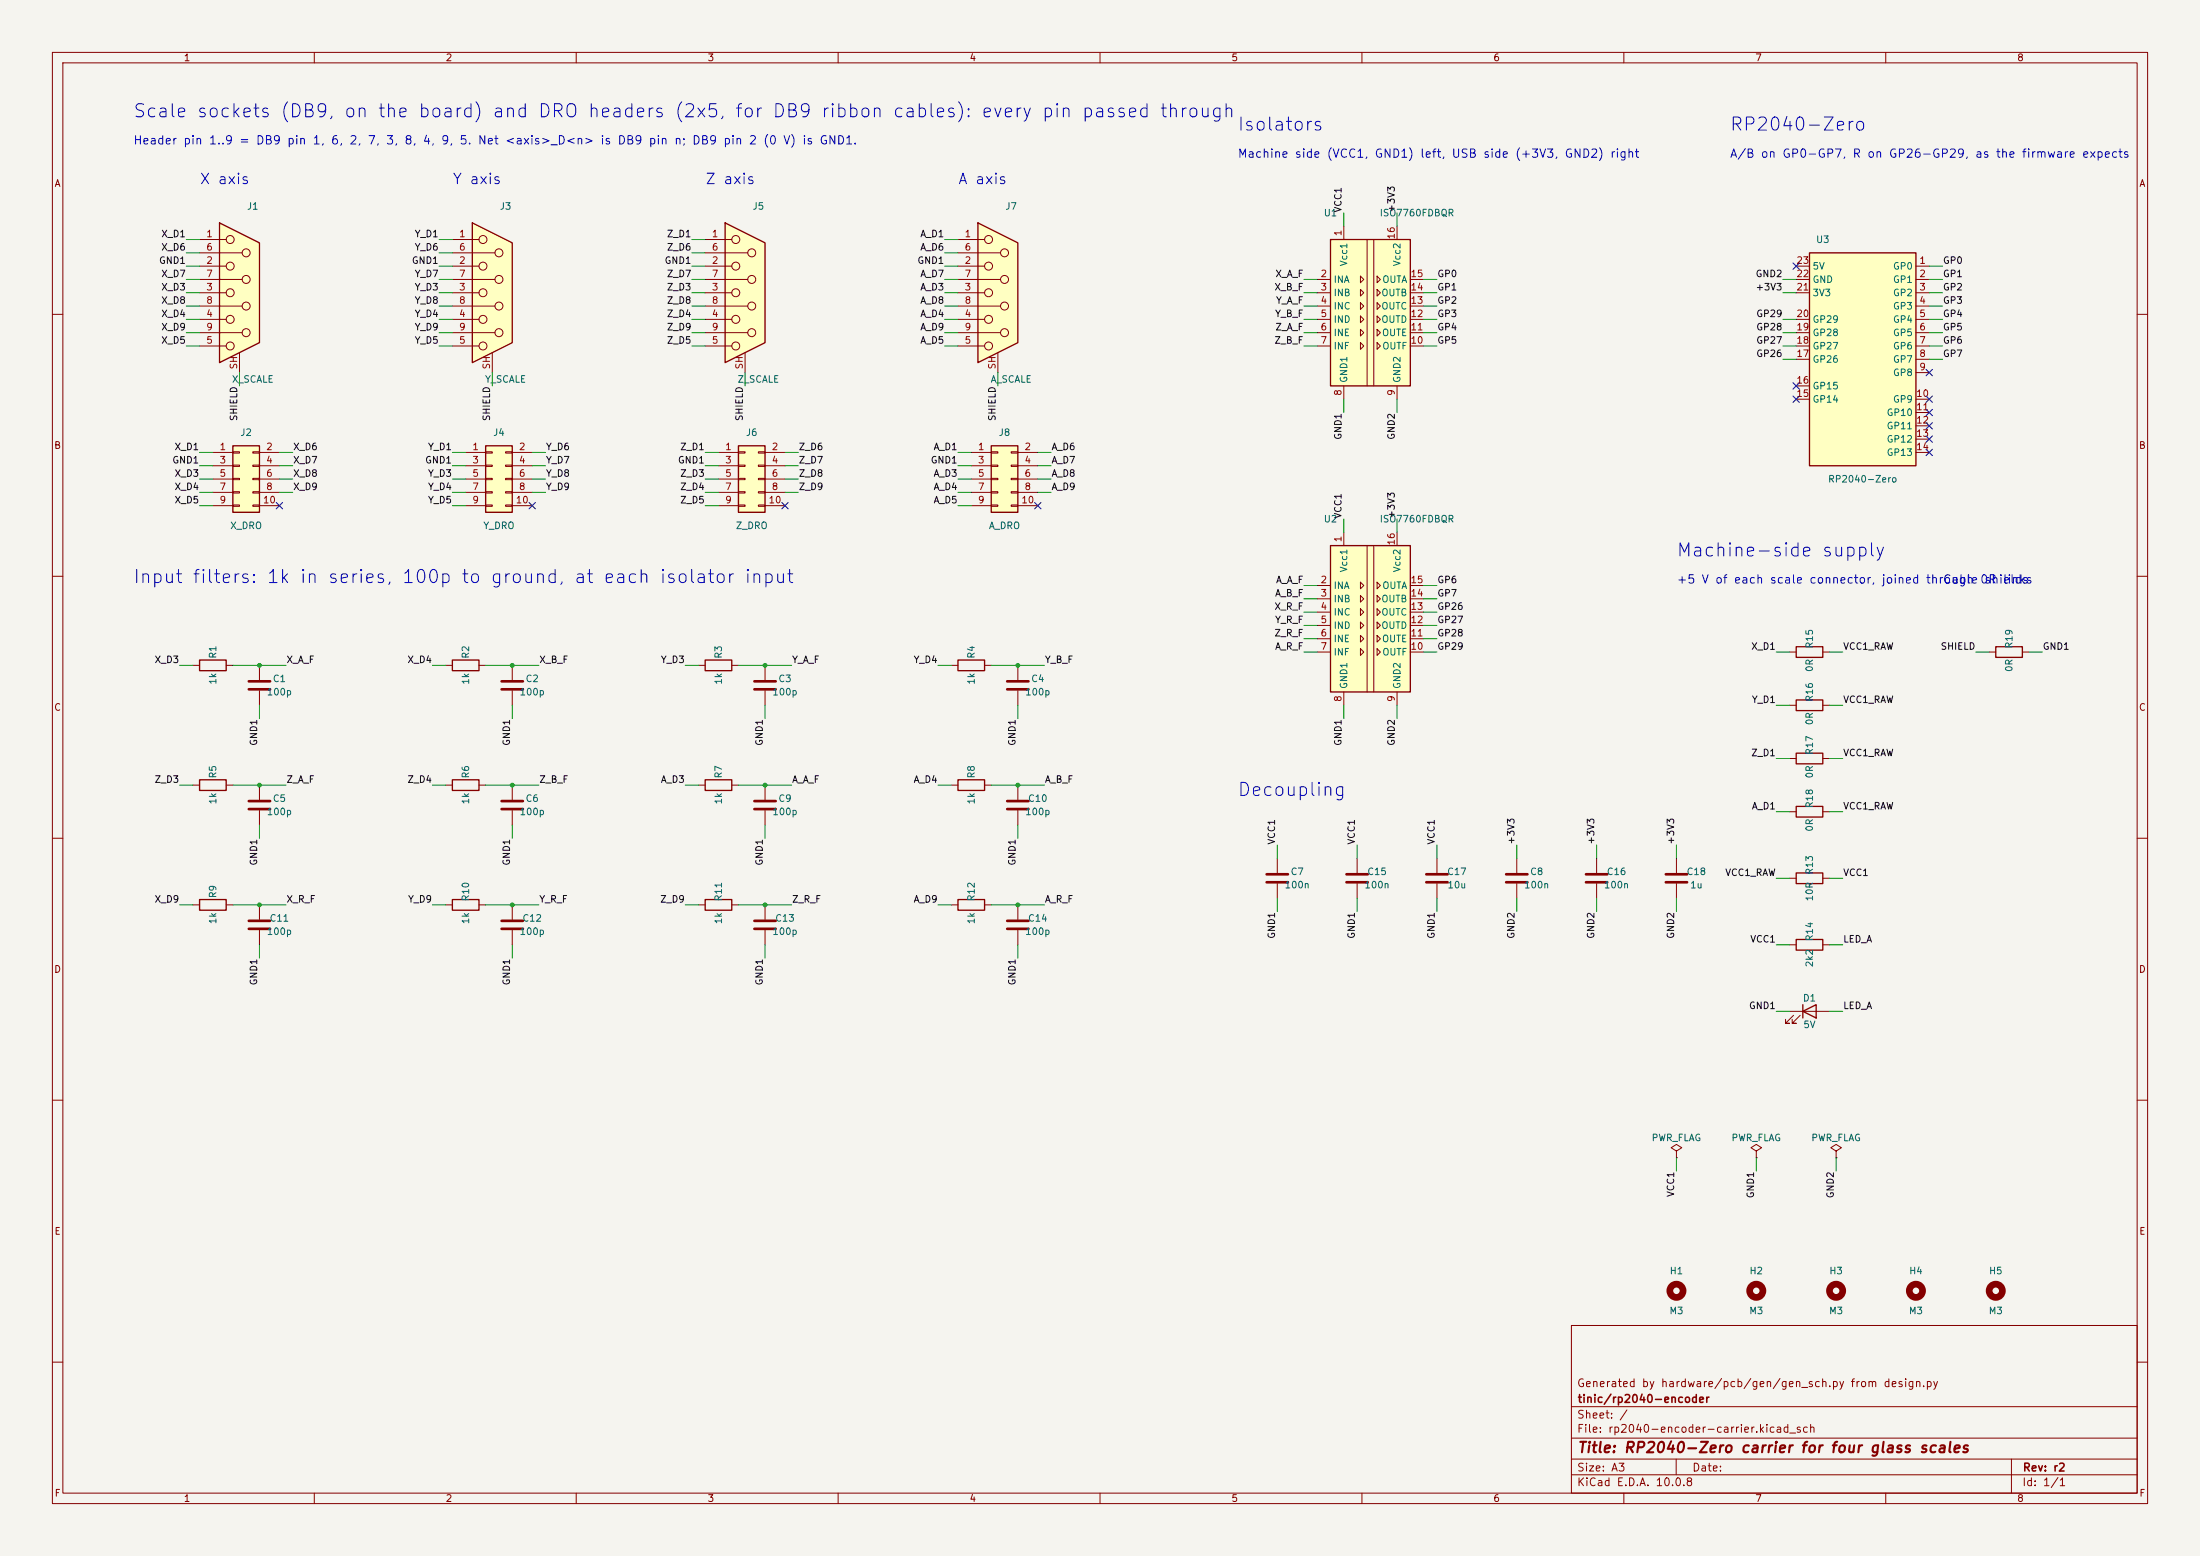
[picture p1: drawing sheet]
<svg xmlns="http://www.w3.org/2000/svg" width="420mm" height="297mm" viewBox="0 0 420 297" stroke-linecap="round" stroke-linejoin="round" font-family="sans-serif">
<path d="M0 0h420v297h-420z" fill="#f5f4ef" stroke="#f5f4ef" stroke-width=".19"/>
<g fill="none" stroke="#840000" stroke-width=".19">
<path d="M10 10h400v277h-400zM12 12h396v273h-396zM60 10v2M110 10v2M160 10v2M210 10v2M260 10v2M310 10v2M360 10v2M10 60h2M408 60h2M10 110h2"/>
<path d="M408 110h2M10 160h2M85.1 149.9h1.3M91.4 149.9h1.3M408 160h2M10 210h2M408 210h2M300 253h108v32h-108zM10 260h2M300 278.5h108M300 274.5h108M300 268.5h108"/>
<path d="M320 278.5v3M384 278.5v6.5M408 260h2M60 285v2M110 285v2M160 285v2M210 285v2M260 285v2M300 281.5h108M310 285v2M360 285v2"/>
</g>
<path d="M86.4 148.8h5v2.1h-5z" fill="none" stroke="#840000" stroke-width=".25"/>
<path d="M345.4 48.3h20.4v40.6h-20.4z" fill="#ffffc2"/>
<path d="M345.4 48.3h20.4v40.6h-20.4z" fill="none" stroke="#840000" stroke-width=".25"/>
<g fill="none" stroke="#840000" stroke-width=".19">
<path d="M342.9 50.8h2.5M342.9 53.3h2.5M342.9 55.9h2.5M365.8 50.8h2.5M365.8 53.3h2.5M365.8 55.9h2.5M365.8 58.4h2.5M342.9 61h2.5M342.9 63.5h2.5M342.9 66h2.5M342.9 68.6h2.5M342.9 76.2h2.5"/>
<path d="M342.9 73.7h2.5M365.8 61h2.5M365.8 63.5h2.5M365.8 66h2.5M365.8 68.6h2.5M365.8 71.1h2.5M365.8 76.2h2.5M365.8 78.7h2.5M365.8 81.3h2.5M365.8 83.8h2.5M365.8 86.4h2.5"/>
</g>
<path d="M141 85.1h5v12.7h-5z" fill="#ffffc2"/>
<g fill="none" stroke="#840000" stroke-width=".25">
<path d="M141 85.1h5v12.7h-5zM38.1 126h5.1v2h-5.1zM182.9 126h5.1v2h-5.1zM342.9 133.6h5.1v2h-5.1zM342.9 123.4h5.1v2.1h-5.1zM381 123.4h5.1v2.1h-5.1zM134.6 148.8h5.1v2.1h-5.1zM342.9 143.8h5.1v2h-5.1zM342.9 153.9h5.1v2.1h-5.1zM182.9 171.7h5.1v2h-5.1zM342.9 166.6h5.1v2.1h-5.1zM342.9 179.3h5.1v2.1h-5.1z"/>
<path d="M344.2 193l2.5-1.2v2.5zM344.2 191.8v2.5"/>
</g>
<g fill="none" stroke="#840000" stroke-width=".19">
<path d="M137.2 86.4h3.8M137.2 88.9h3.8M137.2 91.4h3.8M137.2 94h3.8M137.2 96.5h3.8M141 86.2h1.2v.3h-1.2zM141 88.8h1.2v.2h-1.2zM141 91.3h1.2v.3h-1.2zM141 93.9h1.2v.2h-1.2zM141 96.4h1.2v.2h-1.2zM144.8 86.2h1.2v.3h-1.2zM144.8 88.8h1.2v.2h-1.2z"/>
<path d="M144.8 91.3h1.2v.3h-1.2zM144.8 93.9h1.2v.2h-1.2zM144.8 96.4h1.2v.2h-1.2zM146 86.4h3.9M146 88.9h3.9M146 91.4h3.9M146 94h3.9M146 96.5h3.9M36.8 127h1.3M43.2 127h1.2M97.8 127v2.8M97.8 131.8v2.8"/>
<path d="M146 127v2.8M146 131.8v2.8M181.6 127h1.3M188 127h1.2M341.6 134.6h1.3M341.6 124.5h1.3M348 134.6h1.2M348 124.5h1.2M379.7 124.5h1.3M386.1 124.5h1.2M133.3 149.9h1.3M139.7 149.9h1.3"/>
<path d="M194.3 149.9v2.8M194.3 154.7v2.8M341.6 144.8h1.3M341.6 154.9h1.3M348 144.8h1.2M348 154.9h1.2M49.5 172.7v2.8M49.5 177.5v2.8M181.6 172.7h1.3M188 172.7h1.2M320 163.8v2.8M320 168.7v2.8"/>
<path d="M341.6 167.6h1.3M348 167.6h1.2M341.6 180.3h1.3M341.6 193h7.6M342.4 193.8l-1.5 1.5h.7h-.7v-.7M343.7 193.8l-1.6 1.5h.8h-.8v-.7M348 180.3h1.2M320 219.7l1.1-.6-1.1-.7-1 .7 1 .6v1.3M335.3 219.7l1-.6-1-.7-1 .7 1 .6v1.3M320 221h.1M335.3 221h.1"/>
</g>
<path d="M95.8 130h4M95.8 131.6h4M144 130h4.1M144 131.6h4.1M192.3 152.9h4M192.3 154.4h4M47.5 175.8h4.1M47.5 177.3h4.1M318 166.9h4.1M318 168.4h4.1" fill="none" stroke="#840000" stroke-width=".51"/>
<g fill="none" stroke="#840000" stroke-width="1.3">
<circle cx="320" cy="246.4" r="1.27"/>
<circle cx="335.3" cy="246.4" r="1.27"/>
<circle cx="350.5" cy="246.4" r="1.27"/>
<circle cx="365.8" cy="246.4" r="1.27"/>
<circle cx="381" cy="246.4" r="1.27"/>
</g>
<path d="M189.2 85.1h5.1v12.7h-5.1z" fill="#ffffc2"/>
<path d="M189.2 85.1h5.1v12.7h-5.1zM134.6 126h5.1v2h-5.1zM38.1 171.7h5.1v2h-5.1zM86.4 171.7h5v2h-5zM134.6 171.7h5.1v2h-5.1z" fill="none" stroke="#840000" stroke-width=".25"/>
<g fill="none" stroke="#840000" stroke-width=".19">
<path d="M185.4 86.4h3.8M185.4 88.9h3.8M185.4 91.4h3.8M185.4 94h3.8M185.4 96.5h3.8M189.2 86.2h1.3v.3h-1.3zM189.2 88.8h1.3v.2h-1.3zM189.2 91.3h1.3v.3h-1.3zM189.2 93.9h1.3v.2h-1.3zM189.2 96.4h1.3v.2h-1.3zM193 86.2h1.3v.3h-1.3zM193 88.8h1.3v.2h-1.3z"/>
<path d="M193 91.3h1.3v.3h-1.3zM193 93.9h1.3v.2h-1.3zM193 96.4h1.3v.2h-1.3zM194.3 86.4h3.8M194.3 88.9h3.8M194.3 91.4h3.8M194.3 94h3.8M194.3 96.5h3.8M133.3 127h1.3M139.7 127h1.3M49.5 149.9v2.8M49.5 154.7v2.8"/>
<path d="M36.8 172.7h1.3M43.2 172.7h1.2M85.1 172.7h1.3M91.4 172.7h1.3M133.3 172.7h1.3M139.7 172.7h1.3M146 172.7v2.8M146 177.5v2.8M194.3 172.7v2.8M194.3 177.5v2.8"/>
</g>
<path d="M47.5 152.9h4.1M47.5 154.4h4.1M144 175.8h4.1M144 177.3h4.1M192.3 175.8h4M192.3 177.3h4" fill="none" stroke="#840000" stroke-width=".51"/>
<path d="M254 45.7h15.2v28h-15.2z" fill="#ffffc2"/>
<path d="M254 45.7h15.2v28h-15.2z" fill="none" stroke="#840000" stroke-width=".25"/>
<g fill="none" stroke="#840000" stroke-width=".19">
<path d="M251.5 53.3h2.5M251.5 55.9h2.5M251.5 58.4h2.5M256.5 43.2v2.5M259.7 52.7l.6 .6-.6 .7zM259.7 55.2l.6 .7-.6 .6zM259.7 57.8l.6 .6-.6 .7zM261 45.7v28M262.3 45.7v28M262.9 52.7l.6 .6-.6 .7zM262.9 55.2l.6 .7-.6 .6zM262.9 57.8l.6 .6-.6 .7z"/>
<path d="M266.7 43.2v2.5M269.2 53.3h2.6M269.2 55.9h2.6M269.2 58.4h2.6M251.5 61h2.5M251.5 63.5h2.5M251.5 66h2.5M256.5 73.7v2.5M259.7 60.3l.6 .7-.6 .6zM259.7 62.9l.6 .6-.6 .6zM259.7 65.4l.6 .6-.6 .7zM262.9 60.3l.6 .7-.6 .6z"/>
<path d="M262.9 62.9l.6 .6-.6 .6zM262.9 65.4l.6 .6-.6 .7zM266.7 73.7v2.5M269.2 61h2.6M269.2 63.5h2.6M269.2 66h2.6"/>
</g>
<path d="M186.7 42.5l7.6 3.9v19l-7.6 3.8z" fill="#ffffc2"/>
<path d="M186.7 42.5l7.6 3.9v19l-7.6 3.8z" fill="none" stroke="#840000" stroke-width=".25"/>
<g fill="none" stroke="#840000" stroke-width=".19">
<path d="M182.9 45.7h5.1M182.9 48.3h8.1M182.9 50.8h5.1M182.9 53.3h8.1M182.9 55.9h5.1M182.9 58.4h8.1M182.9 61h5.1M182.9 63.5h8.1M182.9 66h5.1M190.5 67.3v3.8"/>
<circle cx="188.7" cy="45.7" r=".76"/>
<circle cx="188.7" cy="50.8" r=".76"/>
<circle cx="188.7" cy="55.9" r=".76"/>
<circle cx="191.8" cy="48.3" r=".76"/>
<circle cx="191.8" cy="53.3" r=".76"/>
<circle cx="191.8" cy="58.4" r=".76"/>
<circle cx="188.7" cy="61" r=".76"/>
<circle cx="188.7" cy="66" r=".76"/>
<circle cx="191.8" cy="63.5" r=".76"/>
</g>
<path d="M254 104.1h15.2v28h-15.2z" fill="#ffffc2"/>
<path d="M254 104.1h15.2v28h-15.2zM86.4 126h5v2h-5z" fill="none" stroke="#840000" stroke-width=".25"/>
<g fill="none" stroke="#840000" stroke-width=".19">
<path d="M251.5 111.8h2.5M251.5 114.3h2.5M251.5 116.8h2.5M251.5 119.4h2.5M256.5 101.6v2.5M259.7 111.1l.6 .7-.6 .6zM259.7 113.7l.6 .6-.6 .6zM259.7 116.2l.6 .6-.6 .7zM259.7 118.7l.6 .7-.6 .6zM261 104.1v28M262.3 104.1v28M262.9 111.1l.6 .7-.6 .6z"/>
<path d="M262.9 113.7l.6 .6-.6 .6zM262.9 116.2l.6 .6-.6 .7zM262.9 118.7l.6 .7-.6 .6zM266.7 101.6v2.5M269.2 111.8h2.6M269.2 114.3h2.6M269.2 116.8h2.6M269.2 119.4h2.6M85.1 127h1.3M91.4 127h1.3M251.5 121.9h2.5M251.5 124.5h2.5"/>
<path d="M256.5 132.1v2.5M259.7 121.3l.6 .6-.6 .7zM259.7 123.8l.6 .7-.6 .6zM262.9 121.3l.6 .6-.6 .7zM262.9 123.8l.6 .7-.6 .6zM266.7 132.1v2.5M269.2 121.9h2.6M269.2 124.5h2.6M243.8 163.8v2.8M243.8 168.7v2.8M259.1 163.8v2.8M259.1 168.7v2.8"/>
<path d="M350.5 219.7l1-.6-1-.7-1 .7 1 .6v1.3M350.5 221h.1"/>
</g>
<path d="M241.8 166.9h4.1M241.8 168.4h4.1M257 166.9h4.1M257 168.4h4.1" fill="none" stroke="#840000" stroke-width=".51"/>
<path d="M90.2 42.5l7.6 3.9v19l-7.6 3.8z" fill="#ffffc2"/>
<path d="M90.2 42.5l7.6 3.9v19l-7.6 3.8z" fill="none" stroke="#840000" stroke-width=".25"/>
<g fill="none" stroke="#840000" stroke-width=".19">
<path d="M86.4 45.7h5M86.4 48.3h8.1M86.4 50.8h5M86.4 53.3h8.1M86.4 55.9h5M86.4 58.4h8.1M86.4 61h5M86.4 63.5h8.1M86.4 66h5M94 67.3v3.8M49.5 127v2.8M49.5 131.8v2.8"/>
<circle cx="92.2" cy="55.9" r=".76"/>
<circle cx="92.2" cy="50.8" r=".76"/>
<circle cx="92.2" cy="45.7" r=".76"/>
<circle cx="95.2" cy="58.4" r=".76"/>
<circle cx="95.2" cy="48.3" r=".76"/>
<circle cx="95.2" cy="53.3" r=".76"/>
<circle cx="92.2" cy="61" r=".76"/>
<circle cx="92.2" cy="66" r=".76"/>
<circle cx="95.2" cy="63.5" r=".76"/>
</g>
<path d="M47.5 130h4.1M47.5 131.6h4.1" fill="none" stroke="#840000" stroke-width=".51"/>
<path d="M41.9 42.5l7.6 3.9v19l-7.6 3.8z" fill="#ffffc2"/>
<path d="M41.9 42.5l7.6 3.9v19l-7.6 3.8zM38.1 148.8h5.1v2.1h-5.1z" fill="none" stroke="#840000" stroke-width=".25"/>
<g fill="none" stroke="#840000" stroke-width=".19">
<path d="M38.1 45.7h5.1M38.1 48.3h8.1M38.1 50.8h5.1M38.1 53.3h8.1M38.1 55.9h5.1M38.1 58.4h8.1M38.1 61h5.1M38.1 63.5h8.1M38.1 66h5.1M45.7 67.3v3.8M36.8 149.9h1.3M43.2 149.9h1.2"/>
<circle cx="43.9" cy="45.7" r=".76"/>
<circle cx="43.9" cy="50.8" r=".76"/>
<circle cx="43.9" cy="55.9" r=".76"/>
<circle cx="47" cy="48.3" r=".76"/>
<circle cx="47" cy="58.4" r=".76"/>
<circle cx="47" cy="53.3" r=".76"/>
<circle cx="43.9" cy="66" r=".76"/>
<circle cx="43.9" cy="61" r=".76"/>
<circle cx="47" cy="63.5" r=".76"/>
</g>
<path d="M92.7 85.1h5.1v12.7h-5.1z" fill="#ffffc2"/>
<path d="M92.7 85.1h5.1v12.7h-5.1z" fill="none" stroke="#840000" stroke-width=".25"/>
<g fill="none" stroke="#840000" stroke-width=".19">
<path d="M88.9 86.4h3.8M88.9 88.9h3.8M88.9 91.4h3.8M88.9 94h3.8M88.9 96.5h3.8M92.7 86.2h1.3v.3h-1.3zM92.7 88.8h1.3v.2h-1.3zM92.7 91.3h1.3v.3h-1.3zM92.7 93.9h1.3v.2h-1.3zM92.7 96.4h1.3v.2h-1.3zM96.5 86.2h1.3v.3h-1.3zM96.5 88.8h1.3v.2h-1.3z"/>
<path d="M96.5 91.3h1.3v.3h-1.3zM96.5 93.9h1.3v.2h-1.3zM96.5 96.4h1.3v.2h-1.3zM97.8 86.4h3.8M97.8 88.9h3.8M97.8 91.4h3.8M97.8 94h3.8M97.8 96.5h3.8"/>
</g>
<path d="M138.4 42.5l7.6 3.9v19l-7.6 3.8z" fill="#ffffc2"/>
<path d="M138.4 42.5l7.6 3.9v19l-7.6 3.8zM182.9 148.8h5.1v2.1h-5.1z" fill="none" stroke="#840000" stroke-width=".25"/>
<g fill="none" stroke="#840000" stroke-width=".19">
<path d="M134.6 45.7h5.1M134.6 48.3h8.1M134.6 50.8h5.1M134.6 53.3h8.1M134.6 55.9h5.1M134.6 58.4h8.1M134.6 61h5.1M134.6 63.5h8.1M134.6 66h5.1M142.2 67.3v3.8M194.3 127v2.8M194.3 131.8v2.8"/>
<path d="M97.8 149.9v2.8M97.8 154.7v2.8M146 149.9v2.8M146 154.7v2.8M181.6 149.9h1.3M188 149.9h1.2M97.8 172.7v2.8M97.8 177.5v2.8M274.3 163.8v2.8M274.3 168.7v2.8M289.6 163.8v2.8M289.6 168.7v2.8"/>
<path d="M304.8 163.8v2.8M304.8 168.7v2.8"/>
<circle cx="140.5" cy="45.7" r=".76"/>
<circle cx="140.5" cy="50.8" r=".76"/>
<circle cx="140.5" cy="55.9" r=".76"/>
<circle cx="143.5" cy="53.3" r=".76"/>
<circle cx="143.5" cy="48.3" r=".76"/>
<circle cx="143.5" cy="58.4" r=".76"/>
<circle cx="140.5" cy="66" r=".76"/>
<circle cx="140.5" cy="61" r=".76"/>
<circle cx="143.5" cy="63.5" r=".76"/>
</g>
<g fill="none" stroke="#840000" stroke-width=".51">
<path d="M192.3 130h4M192.3 131.6h4M95.8 152.9h4M95.8 154.4h4M144 152.9h4.1M144 154.4h4.1M95.8 175.8h4M95.8 177.3h4M272.3 166.9h4.1M272.3 168.4h4.1M287.5 166.9h4.1M287.5 168.4h4.1"/>
<path d="M302.8 166.9h4M302.8 168.4h4"/>
</g>
<path d="M44.4 85.1h5.1v12.7h-5.1z" fill="#ffffc2"/>
<path d="M44.4 85.1h5.1v12.7h-5.1z" fill="none" stroke="#840000" stroke-width=".25"/>
<g fill="none" stroke="#840000" stroke-width=".19">
<path d="M40.6 86.4h3.8M40.6 88.9h3.8M40.6 91.4h3.8M40.6 94h3.8M40.6 96.5h3.8M44.4 86.2h1.3v.3h-1.3zM44.4 88.8h1.3v.2h-1.3zM44.4 91.3h1.3v.3h-1.3zM44.4 93.9h1.3v.2h-1.3zM44.4 96.4h1.3v.2h-1.3zM48.3 86.2h1.2v.3h-1.2zM48.3 88.8h1.2v.2h-1.2z"/>
<path d="M48.3 91.3h1.2v.3h-1.2zM48.3 93.9h1.2v.2h-1.2zM48.3 96.4h1.2v.2h-1.2zM49.5 86.4h3.8M49.5 88.9h3.8M49.5 91.4h3.8M49.5 94h3.8M49.5 96.5h3.8"/>
</g>
<g fill="none" stroke="#009600" stroke-width=".19">
<path d="M35.6 45.7h2.5M35.6 53.3h2.5M35.6 58.4h2.5M35.6 48.3h2.5M35.6 55.9h2.5M35.6 50.8h2.5M83.8 45.7h2.6M83.8 53.3h2.6M83.8 58.4h2.6M83.8 48.3h2.6M83.8 55.9h2.6M83.8 50.8h2.6"/>
<path d="M132.1 45.7h2.5M132.1 53.3h2.5M132.1 58.4h2.5M132.1 48.3h2.5M132.1 55.9h2.5M132.1 50.8h2.5M180.3 45.7h2.6M180.3 53.3h2.6M180.3 58.4h2.6M180.3 48.3h2.6M180.3 55.9h2.6M180.3 50.8h2.6"/>
<path d="M248.9 53.3h2.6M248.9 58.4h2.6M248.9 55.9h2.6M256.5 40.6v2.6M266.7 40.6v2.6M271.8 53.3h2.5M271.8 58.4h2.5M271.8 55.9h2.5M340.4 53.3h2.5M340.4 55.9h2.5M368.3 53.3h2.5M368.3 58.4h2.5"/>
<path d="M368.3 55.9h2.5M368.3 50.8h2.5M35.6 61h2.5M35.6 63.5h2.5M35.6 66h2.5M45.7 71.1v2.6M83.8 61h2.6M83.8 63.5h2.6M83.8 66h2.6M94 71.1v2.6M132.1 61h2.5M132.1 63.5h2.5"/>
<path d="M132.1 66h2.5M142.2 71.1v2.6M180.3 61h2.6M180.3 63.5h2.6M180.3 66h2.6M190.5 71.1v2.6M248.9 61h2.6M248.9 63.5h2.6M248.9 66h2.6M256.5 76.2v2.5M266.7 76.2v2.5M271.8 61h2.5"/>
<path d="M271.8 63.5h2.5M271.8 66h2.5M340.4 61h2.5M340.4 63.5h2.5M340.4 66h2.5M340.4 68.6h2.5M368.3 61h2.5M368.3 63.5h2.5M368.3 66h2.5M368.3 68.6h2.5M38.1 86.4h2.5M38.1 88.9h2.5"/>
<path d="M38.1 91.4h2.5M38.1 94h2.5M38.1 96.5h2.5M53.3 86.4h2.6M53.3 88.9h2.6M53.3 91.4h2.6M53.3 94h2.6M86.4 86.4h2.5M86.4 88.9h2.5M86.4 91.4h2.5M86.4 94h2.5M86.4 96.5h2.5"/>
<path d="M101.6 86.4h2.5M101.6 88.9h2.5M101.6 91.4h2.5M101.6 94h2.5M134.6 86.4h2.6M134.6 88.9h2.6M134.6 91.4h2.6M134.6 94h2.6M134.6 96.5h2.6M149.9 86.4h2.5M149.9 88.9h2.5M149.9 91.4h2.5"/>
<path d="M149.9 94h2.5M182.9 86.4h2.5M182.9 88.9h2.5M182.9 91.4h2.5M182.9 94h2.5M182.9 96.5h2.5M198.1 86.4h2.6M198.1 88.9h2.6M198.1 91.4h2.6M198.1 94h2.6M256.5 99.1v2.5M266.7 99.1v2.5"/>
<path d="M248.9 111.8h2.6M248.9 114.3h2.6M248.9 116.8h2.6M248.9 119.4h2.6M271.8 111.8h2.5M271.8 114.3h2.5M271.8 116.8h2.5M271.8 119.4h2.5M34.3 127h2.5M44.4 127h10.2M49.5 134.6v2.6M82.5 127h2.6"/>
<path d="M92.7 127h10.2M97.8 134.6v2.6M130.8 127h2.5M141 127h10.1M146 134.6v2.6M179.1 127h2.5M189.2 127h10.2M194.3 134.6v2.6M248.9 121.9h2.6M248.9 124.5h2.6M256.5 134.6v2.6M266.7 134.6v2.6"/>
<path d="M271.8 121.9h2.5M271.8 124.5h2.5M339.1 124.5h2.5M339.1 134.6h2.5M349.2 124.5h2.6M349.2 134.6h2.6M377.2 124.5h2.5M387.3 124.5h2.6M34.3 149.9h2.5M44.4 149.9h10.2M49.5 157.5v2.5M82.5 149.9h2.6"/>
<path d="M92.7 149.9h10.2M97.8 157.5v2.5M130.8 149.9h2.5M141 149.9h10.1M146 157.5v2.5M179.1 149.9h2.5M189.2 149.9h10.2M194.3 157.5v2.5M339.1 144.8h2.5M339.1 154.9h2.5M349.2 144.8h2.6M349.2 154.9h2.6"/>
<path d="M34.3 172.7h2.5M44.4 172.7h10.2M82.5 172.7h2.6M92.7 172.7h10.2M130.8 172.7h2.5M141 172.7h10.1M179.1 172.7h2.5M189.2 172.7h10.2M243.8 161.3v2.5M243.8 171.5v2.5M259.1 161.3v2.5M259.1 171.5v2.5"/>
<path d="M274.3 161.3v2.5M274.3 171.5v2.5M289.6 161.3v2.5M289.6 171.5v2.5M304.8 161.3v2.5M304.8 171.5v2.5M320 161.3v2.5M320 171.5v2.5M339.1 167.6h2.5M349.2 167.6h2.6M49.5 180.3v2.6M97.8 180.3v2.6"/>
<path d="M146 180.3v2.6M194.3 180.3v2.6M339.1 180.3h2.5M339.1 193h2.5M349.2 180.3h2.6M349.2 193h2.6M320 221v2.5M335.3 221v2.5M350.5 221v2.5"/>
</g>
<g fill="none" stroke="#000084" stroke-width=".19">
<path d="M342.3 50.2l1.2 1.2M343.5 50.2l-1.2 1.2M342.3 75.6l1.2 1.2M342.3 73.1l1.2 1.2M343.5 75.6l-1.2 1.2M343.5 73.1l-1.2 1.2M367.7 75.6l1.2 1.2M367.7 78.1l1.2 1.2M367.7 70.5l1.2 1.2M368.9 75.6l-1.2 1.2M368.9 78.1l-1.2 1.2M368.9 70.5l-1.2 1.2"/>
<path d="M52.7 95.9l1.2 1.2M53.9 95.9l-1.2 1.2M101 95.9l1.2 1.2M102.2 95.9l-1.2 1.2M149.3 95.9l1.2 1.2M150.5 95.9l-1.2 1.2M197.5 95.9l1.2 1.2M198.7 95.9l-1.2 1.2M367.7 85.8l1.2 1.2M367.7 80.7l1.2 1.2M367.7 83.2l1.2 1.2M368.9 85.8l-1.2 1.2"/>
<path d="M368.9 80.7l-1.2 1.2M368.9 83.2l-1.2 1.2"/>
</g>
<g fill="#009600">
<circle cx="194.3" cy="172.7" r=".46"/>
<circle cx="194.3" cy="149.9" r=".46"/>
<circle cx="194.3" cy="127" r=".46"/>
<circle cx="49.5" cy="172.7" r=".46"/>
<circle cx="49.5" cy="149.9" r=".46"/>
<circle cx="49.5" cy="127" r=".46"/>
<circle cx="97.8" cy="172.7" r=".46"/>
<circle cx="97.8" cy="149.9" r=".46"/>
<circle cx="97.8" cy="127" r=".46"/>
<circle cx="146" cy="149.9" r=".46"/>
<circle cx="146" cy="172.7" r=".46"/>
<circle cx="146" cy="127" r=".46"/>
</g>
<g font-size="2.5" fill="#0000c2">
<text x="25.3" y="23.1">Scale sockets (DB9, on the board) and DRO headers (2x5, for DB9 ribbon cables): every pin passed through</text>
<text x="236.1" y="25.6">Isolators</text>
<text x="330.1" y="25.6">RP2040-Zero</text>
<text x="319.9" y="106.9">Machine-side supply</text>
<text x="25.3" y="112">Input filters: 1k in series, 100p to ground, at each isolator input</text>
<text x="236.1" y="152.6">Decoupling</text>
</g>
<g font-size="2" fill="#0000c2">
<text x="38" y="35.7">X axis</text>
<text x="86.3" y="35.7">Y axis</text>
<text x="134.5" y="35.7">Z axis</text>
<text x="182.8" y="35.7">A axis</text>
</g>
<text font-size="2" fill="#840000" x="301" y="277.8">Title: RP2040-Zero carrier for four glass scales</text>
<g font-size="1.6" fill="#0000c2">
<text x="25.3" y="28">Header pin 1..9 = DB9 pin 1, 6, 2, 7, 3, 8, 4, 9, 5. Net &lt;axis&gt;_D&lt;n&gt; is DB9 pin n; DB9 pin 2 (0 V) is GND1.</text>
<text x="236.2" y="30.5">Machine side (VCC1, GND1) left, USB side (+3V3, GND2) right</text>
<text x="330.1" y="30.5">A/B on GP0-GP7, R on GP26-GP29, as the firmware expects</text>
<text x="320" y="111.8">+5 V of each scale connector, joined through</text>
<text x="370.8" y="111.8">Cable0R links</text>
<text x="378.7" y="111.8">shields</text>
</g>
<g font-size="1.5" fill="#840000">
<text x="300.9" y="265.1">Generated by hardware/pcb/gen/gen_sch.py from design.py</text>
<text x="301" y="268.1">tinic/rp2040-encoder</text>
<text x="300.9" y="273.8">File: rp2040-encoder-carrier.kicad_sch</text>
<text x="300.9" y="271.1">Sheet: /</text>
<text x="300.9" y="281.2">Size: A3</text>
<text x="322.9" y="281.2">Date:</text>
<text x="386" y="281.2">Rev: r2</text>
<text x="300.9" y="284">KiCad E.D.A. 10.0.8</text>
<text x="385.9" y="284">Id: 1/1</text>
</g>
<g font-size="1.3" fill="#840000">
<text x="35" y="12">1</text>
<text x="85" y="12">2</text>
<text x="135" y="12">3</text>
<text x="185" y="12">4</text>
<text x="235" y="12">5</text>
<text x="285" y="12">6</text>
<text x="335" y="12">7</text>
<text x="385" y="12">8</text>
<text x="10.3" y="36">A</text>
<text x="408.3" y="36">A</text>
<text x="10.2" y="86">B</text>
<text x="408.2" y="86">B</text>
<text x="10.2" y="136">C</text>
<text x="408.2" y="136">C</text>
<text x="10.2" y="186">D</text>
<text x="408.2" y="186">D</text>
<text x="10.3" y="236">E</text>
<text x="408.3" y="236">E</text>
<text x="10.3" y="286">F</text>
<text x="35" y="287">1</text>
<text x="85" y="287">2</text>
<text x="135" y="287">3</text>
<text x="185" y="287">4</text>
<text x="235" y="287">5</text>
<text x="285" y="287">6</text>
<text x="335" y="287">7</text>
<text x="385" y="287">8</text>
<text x="408.3" y="286">F</text>
</g>
<g font-size="1.3" fill="#006464">
<text x="47" y="40.3">J1</text>
<text x="95.3" y="40.3">J3</text>
<text x="143.6" y="40.3">J5</text>
<text x="191.8" y="40.3">J7</text>
<text x="252.6" y="41.6">U1</text>
<text x="263.3" y="41.6">ISO7760FDBQR</text>
<text x="346.6" y="46.7">U3</text>
<text x="257.5" y="50.9" transform="rotate(-90 257.5 50.9)">Vcc1</text>
<text x="267.7" y="50.9" transform="rotate(-90 267.7 50.9)">Vcc2</text>
<text x="345.9" y="51.8">5V</text>
<text x="361.3" y="51.8">GP0</text>
<text x="254.5" y="54.3">INA</text>
<text x="254.5" y="56.8">INB</text>
<text x="254.5" y="59.4">INC</text>
<text x="263.6" y="59.4">OUTC</text>
<text x="263.6" y="56.8">OUTB</text>
<text x="263.8" y="54.3">OUTA</text>
<text x="345.9" y="56.8">3V3</text>
<text x="345.9" y="54.3">GND</text>
<text x="361.3" y="54.3">GP1</text>
<text x="361.3" y="56.8">GP2</text>
<text x="361.3" y="59.4">GP3</text>
<text x="254.5" y="61.9">IND</text>
<text x="254.5" y="64.5">INE</text>
<text x="263.6" y="61.9">OUTD</text>
<text x="263.7" y="64.5">OUTE</text>
<text x="345.9" y="64.5">GP28</text>
<text x="345.9" y="61.9">GP29</text>
<text x="361.3" y="61.9">GP4</text>
<text x="361.3" y="64.5">GP5</text>
<text x="254.5" y="67">INF</text>
<text x="263.8" y="67">OUTF</text>
<text x="345.9" y="69.5">GP26</text>
<text x="345.9" y="67">GP27</text>
<text x="361.3" y="67">GP6</text>
<text x="361.3" y="69.5">GP7</text>
<text x="44.2" y="73.4">X_SCALE</text>
<text x="92.5" y="73.4">Y_SCALE</text>
<text x="140.7" y="73.4">Z_SCALE</text>
<text x="189" y="73.4">A_SCALE</text>
<text x="257.5" y="73.2" transform="rotate(-90 257.5 73.2)">GND1</text>
<text x="267.7" y="73.2" transform="rotate(-90 267.7 73.2)">GND2</text>
<text x="345.9" y="77.2">GP14</text>
<text x="345.9" y="74.6">GP15</text>
<text x="361.3" y="72.1">GP8</text>
<text x="361.3" y="77.2">GP9</text>
<text x="45.8" y="83.5">J2</text>
<text x="94" y="83.5">J4</text>
<text x="142.3" y="83.5">J6</text>
<text x="190.6" y="83.5">J8</text>
<text x="360.1" y="79.7">GP10</text>
<text x="360.1" y="82.2">GP11</text>
<text x="360.1" y="84.8">GP12</text>
<text x="360.1" y="87.3">GP13</text>
<text x="348.9" y="92.4">RP2040-Zero</text>
<text x="43.8" y="101.3">X_DRO</text>
<text x="92.2" y="101.3">Y_DRO</text>
<text x="140.4" y="101.3">Z_DRO</text>
<text x="188.7" y="101.3">A_DRO</text>
<text x="252.6" y="100">U2</text>
<text x="263.3" y="100">ISO7760FDBQR</text>
<text x="254.5" y="112.7">INA</text>
<text x="257.5" y="109.4" transform="rotate(-90 257.5 109.4)">Vcc1</text>
<text x="263.8" y="112.7">OUTA</text>
<text x="267.7" y="109.4" transform="rotate(-90 267.7 109.4)">Vcc2</text>
<text x="254.5" y="115.3">INB</text>
<text x="254.5" y="117.8">INC</text>
<text x="263.6" y="117.8">OUTC</text>
<text x="263.6" y="115.3">OUTB</text>
<text x="41.6" y="125.8" transform="rotate(-90 41.6 125.8)">R1</text>
<text x="89.9" y="125.8" transform="rotate(-90 89.9 125.8)">R2</text>
<text x="138.1" y="125.8" transform="rotate(-90 138.1 125.8)">R3</text>
<text x="186.4" y="125.8" transform="rotate(-90 186.4 125.8)">R4</text>
<text x="254.5" y="120.3">IND</text>
<text x="254.5" y="122.9">INE</text>
<text x="254.5" y="125.4">INF</text>
<text x="263.6" y="120.3">OUTD</text>
<text x="263.7" y="122.9">OUTE</text>
<text x="263.8" y="125.4">OUTF</text>
<text x="346.4" y="123.9" transform="rotate(-90 346.4 123.9)">R15</text>
<text x="384.5" y="123.9" transform="rotate(-90 384.5 123.9)">R19</text>
<text x="41.6" y="130.8" transform="rotate(-90 41.6 130.8)">1k</text>
<text x="52" y="130.5">C1</text>
<text x="89.9" y="130.8" transform="rotate(-90 89.9 130.8)">1k</text>
<text x="100.2" y="130.5">C2</text>
<text x="138.1" y="130.8" transform="rotate(-90 138.1 130.8)">1k</text>
<text x="148.5" y="130.5">C3</text>
<text x="186.4" y="130.8" transform="rotate(-90 186.4 130.8)">1k</text>
<text x="196.8" y="130.5">C4</text>
<text x="257.5" y="131.6" transform="rotate(-90 257.5 131.6)">GND1</text>
<text x="267.7" y="131.6" transform="rotate(-90 267.7 131.6)">GND2</text>
<text x="346.4" y="128.4" transform="rotate(-90 346.4 128.4)">0R</text>
<text x="384.5" y="128.4" transform="rotate(-90 384.5 128.4)">0R</text>
<text x="50.8" y="133">100p</text>
<text x="99.1" y="133">100p</text>
<text x="147.3" y="133">100p</text>
<text x="195.6" y="133">100p</text>
<text x="346.4" y="134.1" transform="rotate(-90 346.4 134.1)">R16</text>
<text x="346.4" y="138.5" transform="rotate(-90 346.4 138.5)">0R</text>
<text x="41.6" y="148.7" transform="rotate(-90 41.6 148.7)">R5</text>
<text x="89.9" y="148.7" transform="rotate(-90 89.9 148.7)">R6</text>
<text x="138.1" y="148.7" transform="rotate(-90 138.1 148.7)">R7</text>
<text x="186.4" y="148.7" transform="rotate(-90 186.4 148.7)">R8</text>
<text x="346.4" y="148.7" transform="rotate(-90 346.4 148.7)">0R</text>
<text x="346.4" y="144.2" transform="rotate(-90 346.4 144.2)">R17</text>
<text x="41.6" y="153.6" transform="rotate(-90 41.6 153.6)">1k</text>
<text x="50.8" y="155.9">100p</text>
<text x="52" y="153.4">C5</text>
<text x="89.9" y="153.6" transform="rotate(-90 89.9 153.6)">1k</text>
<text x="99.1" y="155.9">100p</text>
<text x="100.2" y="153.4">C6</text>
<text x="138.1" y="153.6" transform="rotate(-90 138.1 153.6)">1k</text>
<text x="147.3" y="155.9">100p</text>
<text x="148.5" y="153.4">C9</text>
<text x="186.4" y="153.6" transform="rotate(-90 186.4 153.6)">1k</text>
<text x="195.6" y="155.9">100p</text>
<text x="196.1" y="153.4">C10</text>
<text x="346.4" y="154.4" transform="rotate(-90 346.4 154.4)">R18</text>
<text x="346.4" y="158.8" transform="rotate(-90 346.4 158.8)">0R</text>
<text x="246.3" y="167.3">C7</text>
<text x="260.9" y="167.3">C15</text>
<text x="276.2" y="167.3">C17</text>
<text x="292" y="167.3">C8</text>
<text x="306.6" y="167.3">C16</text>
<text x="321.9" y="167.3">C18</text>
<text x="346.4" y="167.1" transform="rotate(-90 346.4 167.1)">R13</text>
<text x="41.6" y="171.5" transform="rotate(-90 41.6 171.5)">R9</text>
<text x="89.9" y="172.2" transform="rotate(-90 89.9 172.2)">R10</text>
<text x="138.1" y="172.2" transform="rotate(-90 138.1 172.2)">R11</text>
<text x="186.4" y="172.2" transform="rotate(-90 186.4 172.2)">R12</text>
<text x="245.1" y="169.9">100n</text>
<text x="260.4" y="169.9">100n</text>
<text x="276.2" y="169.9">10u</text>
<text x="290.9" y="169.9">100n</text>
<text x="306.1" y="169.9">100n</text>
<text x="322.5" y="169.9">1u</text>
<text x="346.4" y="172.2" transform="rotate(-90 346.4 172.2)">10R</text>
<text x="41.6" y="176.5" transform="rotate(-90 41.6 176.5)">1k</text>
<text x="50.8" y="178.8">100p</text>
<text x="51.4" y="176.2">C11</text>
<text x="89.9" y="176.5" transform="rotate(-90 89.9 176.5)">1k</text>
<text x="99.1" y="178.8">100p</text>
<text x="99.6" y="176.2">C12</text>
<text x="138.1" y="176.5" transform="rotate(-90 138.1 176.5)">1k</text>
<text x="147.3" y="178.8">100p</text>
<text x="147.9" y="176.2">C13</text>
<text x="186.4" y="176.5" transform="rotate(-90 186.4 176.5)">1k</text>
<text x="195.6" y="178.8">100p</text>
<text x="196.1" y="176.2">C14</text>
<text x="346.4" y="179.8" transform="rotate(-90 346.4 179.8)">R14</text>
<text x="346.4" y="184.7" transform="rotate(-90 346.4 184.7)">2k2</text>
<text x="344.1" y="191.5">D1</text>
<text x="344.2" y="196.5">5V</text>
<text x="315.2" y="218.1">PWR_FLAG</text>
<text x="330.4" y="218.1">PWR_FLAG</text>
<text x="345.7" y="218.1">PWR_FLAG</text>
<text x="318.6" y="243.5">H1</text>
<text x="333.9" y="243.5">H2</text>
<text x="349.1" y="243.5">H3</text>
<text x="364.4" y="243.5">H4</text>
<text x="379.6" y="243.5">H5</text>
<text x="318.6" y="251.2">M3</text>
<text x="333.8" y="251.2">M3</text>
<text x="349.1" y="251.2">M3</text>
<text x="364.3" y="251.2">M3</text>
<text x="379.5" y="251.2">M3</text>
</g>
<g font-size="1.3" fill="#0f0f0f">
<text x="256.4" y="40.7" transform="rotate(-90 256.4 40.7)">VCC1</text>
<text x="266.6" y="40.7" transform="rotate(-90 266.6 40.7)">+3V3</text>
<text x="30.7" y="45.6">X_D1</text>
<text x="79.1" y="45.6">Y_D1</text>
<text x="127.2" y="45.6">Z_D1</text>
<text x="175.6" y="45.6">A_D1</text>
<text x="30.3" y="50.7">GND1</text>
<text x="30.7" y="48.1">X_D6</text>
<text x="30.7" y="53.2">X_D7</text>
<text x="78.5" y="50.7">GND1</text>
<text x="79.1" y="48.1">Y_D6</text>
<text x="79.1" y="53.2">Y_D7</text>
<text x="126.8" y="50.7">GND1</text>
<text x="127.2" y="48.1">Z_D6</text>
<text x="127.2" y="53.2">Z_D7</text>
<text x="175" y="50.7">GND1</text>
<text x="175.6" y="48.1">A_D6</text>
<text x="175.6" y="53.2">A_D7</text>
<text x="243.4" y="53.2">X_A_F</text>
<text x="274.3" y="53.2">GP0</text>
<text x="335.1" y="53.2">GND2</text>
<text x="370.8" y="50.7">GP0</text>
<text x="370.8" y="53.2">GP1</text>
<text x="30.7" y="58.3">X_D8</text>
<text x="30.7" y="55.8">X_D3</text>
<text x="79.1" y="55.8">Y_D3</text>
<text x="79.1" y="58.3">Y_D8</text>
<text x="127.2" y="55.8">Z_D3</text>
<text x="127.2" y="58.3">Z_D8</text>
<text x="175.6" y="55.8">A_D3</text>
<text x="175.6" y="58.3">A_D8</text>
<text x="243.2" y="55.8">X_B_F</text>
<text x="243.5" y="58.3">Y_A_F</text>
<text x="274.3" y="58.3">GP2</text>
<text x="274.3" y="55.8">GP1</text>
<text x="335.1" y="55.8">+3V3</text>
<text x="370.8" y="55.8">GP2</text>
<text x="370.8" y="58.3">GP3</text>
<text x="30.7" y="60.8">X_D4</text>
<text x="30.7" y="63.4">X_D9</text>
<text x="30.7" y="65.9">X_D5</text>
<text x="79.1" y="60.8">Y_D4</text>
<text x="79.1" y="65.9">Y_D5</text>
<text x="79.1" y="63.4">Y_D9</text>
<text x="127.2" y="60.8">Z_D4</text>
<text x="127.2" y="65.9">Z_D5</text>
<text x="127.2" y="63.4">Z_D9</text>
<text x="175.6" y="60.8">A_D4</text>
<text x="175.6" y="63.4">A_D9</text>
<text x="175.6" y="65.9">A_D5</text>
<text x="243.2" y="65.9">Z_B_F</text>
<text x="243.3" y="60.8">Y_B_F</text>
<text x="243.4" y="63.4">Z_A_F</text>
<text x="274.3" y="65.9">GP5</text>
<text x="274.3" y="63.4">GP4</text>
<text x="274.3" y="60.8">GP3</text>
<text x="335.2" y="60.8">GP29</text>
<text x="335.2" y="63.4">GP28</text>
<text x="335.2" y="65.9">GP27</text>
<text x="370.8" y="60.8">GP4</text>
<text x="370.8" y="63.4">GP5</text>
<text x="370.8" y="65.9">GP6</text>
<text x="335.2" y="68.5">GP26</text>
<text x="370.8" y="68.5">GP7</text>
<text x="45.6" y="80.5" transform="rotate(-90 45.6 80.5)">SHIELD</text>
<text x="93.9" y="80.5" transform="rotate(-90 93.9 80.5)">SHIELD</text>
<text x="142.1" y="80.5" transform="rotate(-90 142.1 80.5)">SHIELD</text>
<text x="190.4" y="80.5" transform="rotate(-90 190.4 80.5)">SHIELD</text>
<text x="32.8" y="88.8">GND1</text>
<text x="33.2" y="86.2">X_D1</text>
<text x="55.9" y="86.2">X_D6</text>
<text x="55.9" y="88.8">X_D7</text>
<text x="81.1" y="88.8">GND1</text>
<text x="81.6" y="86.2">Y_D1</text>
<text x="104.1" y="86.2">Y_D6</text>
<text x="104.1" y="88.8">Y_D7</text>
<text x="129.3" y="88.8">GND1</text>
<text x="129.7" y="86.2">Z_D1</text>
<text x="152.4" y="88.8">Z_D7</text>
<text x="152.4" y="86.2">Z_D6</text>
<text x="177.6" y="88.8">GND1</text>
<text x="178.1" y="86.2">A_D1</text>
<text x="200.6" y="86.2">A_D6</text>
<text x="200.6" y="88.8">A_D7</text>
<text x="256.4" y="84" transform="rotate(-90 256.4 84)">GND1</text>
<text x="266.6" y="84" transform="rotate(-90 266.6 84)">GND2</text>
<text x="33.2" y="91.3">X_D3</text>
<text x="33.2" y="93.9">X_D4</text>
<text x="55.9" y="91.3">X_D8</text>
<text x="55.9" y="93.9">X_D9</text>
<text x="81.6" y="91.3">Y_D3</text>
<text x="81.6" y="93.9">Y_D4</text>
<text x="104.1" y="91.3">Y_D8</text>
<text x="104.1" y="93.9">Y_D9</text>
<text x="129.7" y="91.3">Z_D3</text>
<text x="129.7" y="93.9">Z_D4</text>
<text x="152.4" y="93.9">Z_D9</text>
<text x="152.4" y="91.3">Z_D8</text>
<text x="178.1" y="91.3">A_D3</text>
<text x="178.1" y="93.9">A_D4</text>
<text x="200.6" y="93.9">A_D9</text>
<text x="200.6" y="91.3">A_D8</text>
<text x="33.2" y="96.4">X_D5</text>
<text x="81.6" y="96.4">Y_D5</text>
<text x="129.7" y="96.4">Z_D5</text>
<text x="178.1" y="96.4">A_D5</text>
<text x="256.4" y="99.1" transform="rotate(-90 256.4 99.1)">VCC1</text>
<text x="266.6" y="99.1" transform="rotate(-90 266.6 99.1)">+3V3</text>
<text x="243.5" y="111.6">A_A_F</text>
<text x="274.3" y="111.6">GP6</text>
<text x="243.2" y="116.7">X_R_F</text>
<text x="243.3" y="114.2">A_B_F</text>
<text x="243.3" y="119.3">Y_R_F</text>
<text x="274.3" y="119.3">GP27</text>
<text x="274.3" y="116.7">GP26</text>
<text x="274.3" y="114.2">GP7</text>
<text x="243.2" y="121.8">Z_R_F</text>
<text x="243.3" y="124.3">A_R_F</text>
<text x="274.3" y="124.3">GP29</text>
<text x="274.3" y="121.8">GP28</text>
<text x="334.2" y="124.3">X_D1</text>
<text x="351.8" y="124.3">VCC1_RAW</text>
<text x="370.4" y="124.3">SHIELD</text>
<text x="389.9" y="124.3">GND1</text>
<text x="29.4" y="126.9">X_D3</text>
<text x="54.6" y="126.9">X_A_F</text>
<text x="77.7" y="126.9">X_D4</text>
<text x="102.8" y="126.9">X_B_F</text>
<text x="126" y="126.9">Y_D3</text>
<text x="151.1" y="126.9">Y_A_F</text>
<text x="174.3" y="126.9">Y_D4</text>
<text x="199.4" y="126.9">Y_B_F</text>
<text x="334.3" y="134.5">Y_D1</text>
<text x="351.8" y="134.5">VCC1_RAW</text>
<text x="49.4" y="142.5" transform="rotate(-90 49.4 142.5)">GND1</text>
<text x="97.7" y="142.5" transform="rotate(-90 97.7 142.5)">GND1</text>
<text x="145.9" y="142.5" transform="rotate(-90 145.9 142.5)">GND1</text>
<text x="194.2" y="142.5" transform="rotate(-90 194.2 142.5)">GND1</text>
<text x="256.4" y="142.5" transform="rotate(-90 256.4 142.5)">GND1</text>
<text x="266.6" y="142.5" transform="rotate(-90 266.6 142.5)">GND2</text>
<text x="29.4" y="149.7">Z_D3</text>
<text x="54.6" y="149.7">Z_A_F</text>
<text x="77.7" y="149.7">Z_D4</text>
<text x="102.8" y="149.7">Z_B_F</text>
<text x="126" y="149.7">A_D3</text>
<text x="151.1" y="149.7">A_A_F</text>
<text x="174.3" y="149.7">A_D4</text>
<text x="199.4" y="149.7">A_B_F</text>
<text x="334.2" y="144.7">Z_D1</text>
<text x="351.8" y="144.7">VCC1_RAW</text>
<text x="334.3" y="154.8">A_D1</text>
<text x="351.8" y="154.8">VCC1_RAW</text>
<text x="243.7" y="161.3" transform="rotate(-90 243.7 161.3)">VCC1</text>
<text x="259" y="161.3" transform="rotate(-90 259 161.3)">VCC1</text>
<text x="274.2" y="161.3" transform="rotate(-90 274.2 161.3)">VCC1</text>
<text x="289.4" y="161.3" transform="rotate(-90 289.4 161.3)">+3V3</text>
<text x="304.7" y="161.3" transform="rotate(-90 304.7 161.3)">+3V3</text>
<text x="319.9" y="161.3" transform="rotate(-90 319.9 161.3)">+3V3</text>
<text x="49.4" y="165.3" transform="rotate(-90 49.4 165.3)">GND1</text>
<text x="97.7" y="165.3" transform="rotate(-90 97.7 165.3)">GND1</text>
<text x="145.9" y="165.3" transform="rotate(-90 145.9 165.3)">GND1</text>
<text x="194.2" y="165.3" transform="rotate(-90 194.2 165.3)">GND1</text>
<text x="329.2" y="167.5">VCC1_RAW</text>
<text x="351.8" y="167.5">VCC1</text>
<text x="29.4" y="172.6">X_D9</text>
<text x="54.6" y="172.6">X_R_F</text>
<text x="77.8" y="172.6">Y_D9</text>
<text x="102.8" y="172.6">Y_R_F</text>
<text x="125.9" y="172.6">Z_D9</text>
<text x="151.1" y="172.6">Z_R_F</text>
<text x="174.3" y="172.6">A_D9</text>
<text x="199.4" y="172.6">A_R_F</text>
<text x="243.7" y="179.3" transform="rotate(-90 243.7 179.3)">GND1</text>
<text x="259" y="179.3" transform="rotate(-90 259 179.3)">GND1</text>
<text x="274.2" y="179.3" transform="rotate(-90 274.2 179.3)">GND1</text>
<text x="289.4" y="179.3" transform="rotate(-90 289.4 179.3)">GND2</text>
<text x="304.7" y="179.3" transform="rotate(-90 304.7 179.3)">GND2</text>
<text x="319.9" y="179.3" transform="rotate(-90 319.9 179.3)">GND2</text>
<text x="334" y="180.2">VCC1</text>
<text x="351.8" y="180.2">LED_A</text>
<text x="49.4" y="188.2" transform="rotate(-90 49.4 188.2)">GND1</text>
<text x="97.7" y="188.2" transform="rotate(-90 97.7 188.2)">GND1</text>
<text x="145.9" y="188.2" transform="rotate(-90 145.9 188.2)">GND1</text>
<text x="194.2" y="188.2" transform="rotate(-90 194.2 188.2)">GND1</text>
<text x="333.8" y="192.9">GND1</text>
<text x="351.8" y="192.9">LED_A</text>
<text x="319.9" y="228.6" transform="rotate(-90 319.9 228.6)">VCC1</text>
<text x="335.2" y="228.8" transform="rotate(-90 335.2 228.8)">GND1</text>
<text x="350.4" y="228.8" transform="rotate(-90 350.4 228.8)">GND2</text>
</g>
<g font-size="1.3" fill="#a90000">
<text x="39.3" y="45.6">1</text>
<text x="87.5" y="45.6">1</text>
<text x="135.8" y="45.6">1</text>
<text x="184.1" y="45.6">1</text>
<text x="256.4" y="45.2" transform="rotate(-90 256.4 45.2)">1</text>
<text x="266.6" y="45.8" transform="rotate(-90 266.6 45.8)">16</text>
<text x="39.3" y="50.7">2</text>
<text x="39.3" y="48.1">6</text>
<text x="39.3" y="53.2">7</text>
<text x="87.5" y="50.7">2</text>
<text x="87.5" y="48.1">6</text>
<text x="87.5" y="53.2">7</text>
<text x="135.8" y="50.7">2</text>
<text x="135.8" y="48.1">6</text>
<text x="135.8" y="53.2">7</text>
<text x="184.1" y="50.7">2</text>
<text x="184.1" y="48.1">6</text>
<text x="184.1" y="53.2">7</text>
<text x="252" y="53.2">2</text>
<text x="269.2" y="53.2">15</text>
<text x="342.8" y="53.2">22</text>
<text x="342.8" y="50.7">23</text>
<text x="366.3" y="50.7">1</text>
<text x="366.3" y="53.2">2</text>
<text x="39.3" y="55.7">3</text>
<text x="39.3" y="58.3">8</text>
<text x="87.5" y="55.7">3</text>
<text x="87.5" y="58.3">8</text>
<text x="135.8" y="55.7">3</text>
<text x="135.8" y="58.3">8</text>
<text x="184.1" y="55.7">3</text>
<text x="184.1" y="58.3">8</text>
<text x="252" y="55.7">3</text>
<text x="252" y="58.3">4</text>
<text x="269.2" y="58.3">13</text>
<text x="269.2" y="55.7">14</text>
<text x="342.8" y="55.7">21</text>
<text x="366.3" y="55.7">3</text>
<text x="366.3" y="58.3">4</text>
<text x="39.3" y="60.8">4</text>
<text x="39.3" y="65.9">5</text>
<text x="39.3" y="63.4">9</text>
<text x="87.5" y="60.8">4</text>
<text x="87.5" y="65.9">5</text>
<text x="87.5" y="63.4">9</text>
<text x="135.8" y="60.8">4</text>
<text x="135.8" y="65.9">5</text>
<text x="135.8" y="63.4">9</text>
<text x="184.1" y="60.8">4</text>
<text x="184.1" y="65.9">5</text>
<text x="184.1" y="63.4">9</text>
<text x="252" y="60.8">5</text>
<text x="252" y="63.4">6</text>
<text x="252" y="65.9">7</text>
<text x="269.2" y="65.9">10</text>
<text x="269.2" y="63.4">11</text>
<text x="269.2" y="60.8">12</text>
<text x="342.8" y="65.9">18</text>
<text x="342.8" y="63.4">19</text>
<text x="342.8" y="60.8">20</text>
<text x="366.3" y="60.8">5</text>
<text x="366.3" y="63.4">6</text>
<text x="366.3" y="65.9">7</text>
<text x="45.6" y="70.6" transform="rotate(-90 45.6 70.6)">SH</text>
<text x="93.8" y="70.6" transform="rotate(-90 93.8 70.6)">SH</text>
<text x="142.1" y="70.6" transform="rotate(-90 142.1 70.6)">SH</text>
<text x="190.4" y="70.6" transform="rotate(-90 190.4 70.6)">SH</text>
<text x="342.8" y="68.4">17</text>
<text x="366.3" y="68.4">8</text>
<text x="366.3" y="71">9</text>
<text x="256.4" y="75.7" transform="rotate(-90 256.4 75.7)">8</text>
<text x="266.6" y="75.7" transform="rotate(-90 266.6 75.7)">9</text>
<text x="342.8" y="76.1">15</text>
<text x="342.8" y="73.5">16</text>
<text x="365.7" y="76.1">10</text>
<text x="365.7" y="78.6">11</text>
<text x="365.7" y="81.1">12</text>
<text x="365.7" y="83.7">13</text>
<text x="41.8" y="86.2">1</text>
<text x="41.8" y="88.8">3</text>
<text x="50.7" y="86.2">2</text>
<text x="50.7" y="88.8">4</text>
<text x="90.1" y="86.2">1</text>
<text x="90.1" y="88.8">3</text>
<text x="99" y="86.2">2</text>
<text x="99" y="88.8">4</text>
<text x="138.3" y="86.2">1</text>
<text x="138.3" y="88.8">3</text>
<text x="147.2" y="86.2">2</text>
<text x="147.2" y="88.8">4</text>
<text x="186.6" y="86.2">1</text>
<text x="186.6" y="88.8">3</text>
<text x="195.5" y="86.2">2</text>
<text x="195.5" y="88.8">4</text>
<text x="365.7" y="86.2">14</text>
<text x="41.8" y="91.3">5</text>
<text x="41.8" y="93.8">7</text>
<text x="50.7" y="91.3">6</text>
<text x="50.7" y="93.8">8</text>
<text x="90.1" y="91.3">5</text>
<text x="90.1" y="93.8">7</text>
<text x="99" y="91.3">6</text>
<text x="99" y="93.8">8</text>
<text x="138.3" y="91.3">5</text>
<text x="138.3" y="93.8">7</text>
<text x="147.2" y="91.3">6</text>
<text x="147.2" y="93.8">8</text>
<text x="186.6" y="91.3">5</text>
<text x="186.6" y="93.8">7</text>
<text x="195.5" y="91.3">6</text>
<text x="195.5" y="93.8">8</text>
<text x="41.8" y="96.4">9</text>
<text x="50.1" y="96.4">10</text>
<text x="90.1" y="96.4">9</text>
<text x="98.4" y="96.4">10</text>
<text x="138.3" y="96.4">9</text>
<text x="146.6" y="96.4">10</text>
<text x="186.6" y="96.4">9</text>
<text x="194.9" y="96.4">10</text>
<text x="256.4" y="103.6" transform="rotate(-90 256.4 103.6)">1</text>
<text x="266.6" y="104.2" transform="rotate(-90 266.6 104.2)">16</text>
<text x="252" y="111.6">2</text>
<text x="269.2" y="111.6">15</text>
<text x="252" y="114.2">3</text>
<text x="252" y="116.7">4</text>
<text x="252" y="119.2">5</text>
<text x="269.2" y="119.2">12</text>
<text x="269.2" y="116.7">13</text>
<text x="269.2" y="114.2">14</text>
<text x="252" y="121.8">6</text>
<text x="252" y="124.3">7</text>
<text x="269.2" y="124.3">10</text>
<text x="269.2" y="121.8">11</text>
<text x="256.4" y="134.1" transform="rotate(-90 256.4 134.1)">8</text>
<text x="266.6" y="134.1" transform="rotate(-90 266.6 134.1)">9</text>
</g>
</svg>
